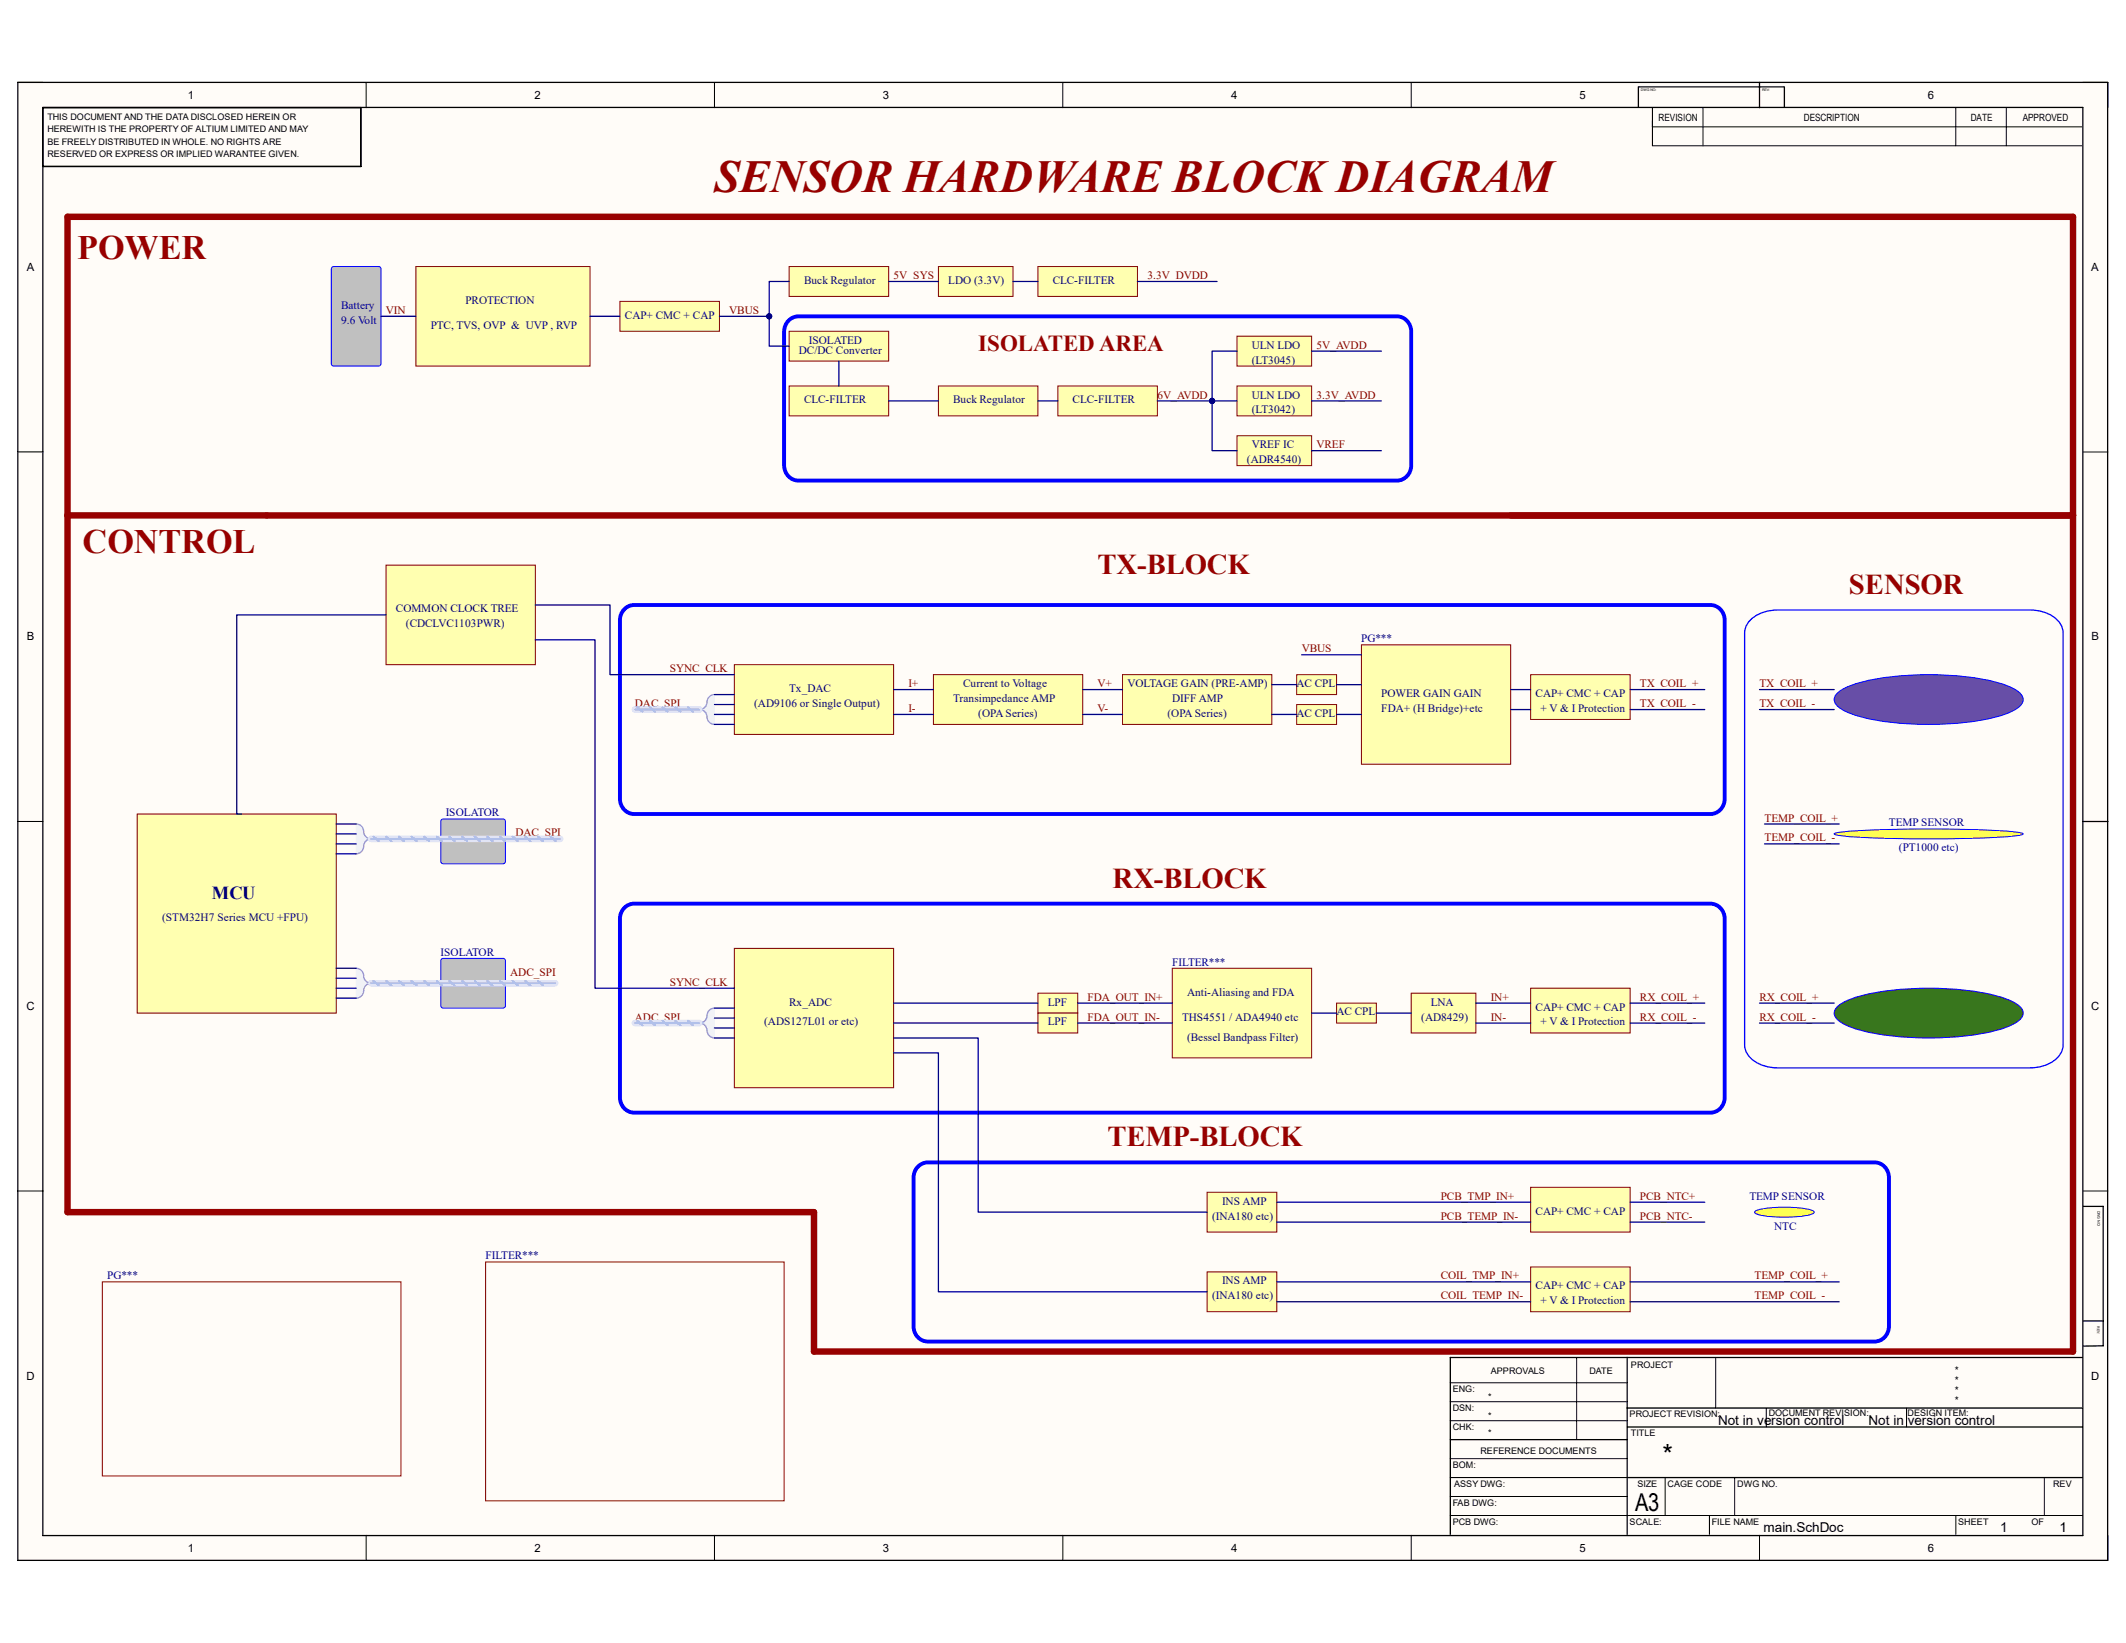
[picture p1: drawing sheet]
<svg xmlns="http://www.w3.org/2000/svg" width="279mm" height="216mm" viewBox="0 0 279 216" stroke-linecap="round" stroke-linejoin="round" font-family="sans-serif">
<g fill="#fffcf8">
<path d="M2.3 10.8h274.7v194.3h-274.7z" fill-rule="evenodd"/>
<path d="M5.7 14.1h268v187.7h-268z" fill-rule="evenodd"/>
</g>
<g fill="none" stroke="#000" stroke-width=".13">
<path d="M2.3 10.8h3.4M48.1 10.8v3.3M93.9 10.8v3.3M139.7 10.8v3.3M185.5 10.8v3.3M217.2 14.2v5h56.4M217.2 16.7h56.4M223.8 14.2v5M231.2 10.8v3.3M257 14.2v5M263.7 14.2v5M273.7 10.8h3.3v3.3"/>
<path d="M2.3 59.4h3.4M273.7 59.4h3.3M2.3 107.9h3.4M273.7 107.9h3.3M2.3 156.5h3.4M273.7 156.5h3.3M207.2 178.4v10.8M225.5 178.4v6.6M190.6 199.1h83.1M190.6 184.2h23.2M190.6 181.7h23.2M190.6 186.7h23.2"/>
<path d="M190.6 194.2h23.2M190.6 191.7h23.2M190.6 196.6h23.2M218.8 194.2v4.9M224.7 199.1v2.5M228 194.2v4.9M232.1 185v2.5M250.6 185v2.5M257 199.1v2.5M268.7 194.2v4.9M48.1 201.8v3.3M93.9 201.8v3.3"/>
<path d="M139.7 201.8v3.3M185.5 201.8v3.3M231.2 201.8v3.3M277 201.8v3.3"/>
</g>
<g fill="none" stroke="#000" stroke-width=".17">
<path d="M2.3 10.8h274.7v194.2h-274.7zM5.6 14.1h268.1v187.7h-268.1zM5.6 14.1v7.8h41.8v-7.8M231.2 10.8v3.3M234.5 11.4h-19.2v2.6M234.5 11.5v2.6M273.7 107.9h3.3M273.8 158.5h2.6v18.3l-2.7 .1M213.8 178.4v23.2M273.7 178.4h-83.1v23.2M273.8 173.6h2.6M190.6 189.2h23.2"/>
<path d="M213.8 185h59.9M213.8 187.5h59.9M213.8 194.2h59.9"/>
</g>
<path d="M43.6 35.2l.3-.2h5.8l.3 .2 .1 12.6-.2 .3h-6l-.3-.2z" fill-rule="evenodd" fill="#c0c0c0"/>
<path d="M43.6 35.2l.3-.2h5.8l.3 .2 .1 12.6-.2 .3h-6l-.3-.2z" fill="none" stroke="#00f" stroke-width=".13"/>
<path d="M103.7 35h13.1v4h-13.1z" fill-rule="evenodd" fill="#ffffb0"/>
<path d="M103.7 35h13.1v4h-13.1z" fill="none" stroke="#800000" stroke-width=".13"/>
<path d="M123.3 35h9.8v4h-9.8z" fill-rule="evenodd" fill="#ffffb0"/>
<path d="M123.3 35h9.8v4h-9.8z" fill="none" stroke="#800000" stroke-width=".13"/>
<path d="M136.4 35h13.1v4h-13.1z" fill-rule="evenodd" fill="#ffffb0"/>
<path d="M136.4 35h13.1v4h-13.1z" fill="none" stroke="#800000" stroke-width=".13"/>
<path d="M81.5 39.6h13.1v3.9h-13.1z" fill-rule="evenodd" fill="#ffffb0"/>
<path d="M81.5 39.6h13.1v3.9h-13.1z" fill="none" stroke="#800000" stroke-width=".13"/>
<path d="M54.7 35h22.8v13.1h-22.8z" fill-rule="evenodd" fill="#ffffb0"/>
<path d="M54.7 35h22.8v13.1h-22.8z" fill="none" stroke="#800000" stroke-width=".13"/>
<path d="M103.7 43.5h13.1v4h-13.1z" fill-rule="evenodd" fill="#ffffb0"/>
<path d="M103.7 43.5h13.1v4h-13.1z" fill="none" stroke="#800000" stroke-width=".13"/>
<path d="M123.3 50.7h13.1v3.9h-13.1z" fill-rule="evenodd" fill="#ffffb0"/>
<path d="M123.3 50.7h13.1v3.9h-13.1z" fill="none" stroke="#800000" stroke-width=".13"/>
<path d="M103.7 50.7h13.1v3.9h-13.1z" fill-rule="evenodd" fill="#ffffb0"/>
<path d="M103.7 50.7h13.1v3.9h-13.1z" fill="none" stroke="#800000" stroke-width=".13"/>
<path d="M139 50.7h13.1v3.9h-13.1z" fill-rule="evenodd" fill="#ffffb0"/>
<path d="M139 50.7h13.1v3.9h-13.1z" fill="none" stroke="#800000" stroke-width=".13"/>
<path d="M162.6 50.7h9.8v3.9h-9.8z" fill-rule="evenodd" fill="#ffffb0"/>
<path d="M162.6 50.7h9.8v3.9h-9.8z" fill="none" stroke="#800000" stroke-width=".13"/>
<path d="M162.6 57.3h9.8v3.9h-9.8z" fill-rule="evenodd" fill="#ffffb0"/>
<path d="M162.6 57.3h9.8v3.9h-9.8z" fill="none" stroke="#800000" stroke-width=".13"/>
<path d="M50.7 74.3h19.7v13h-19.7z" fill-rule="evenodd" fill="#ffffb0"/>
<path d="M50.7 74.3h19.7v13h-19.7z" fill="none" stroke="#800000" stroke-width=".13"/>
<path d="M18 107h26.2v26.1h-26.2z" fill-rule="evenodd" fill="#ffffb0"/>
<path d="M18 107h26.2v26.1h-26.2z" fill="none" stroke="#800000" stroke-width=".13"/>
<path d="M162.6 44.2h9.8v3.9h-9.8z" fill-rule="evenodd" fill="#ffffb0"/>
<path d="M162.6 44.2h9.8v3.9h-9.8z" fill="none" stroke="#800000" stroke-width=".13"/>
<path d="M96.5 87.3h20.9v9.2h-20.9z" fill-rule="evenodd" fill="#ffffb0"/>
<path d="M96.5 87.3h20.9v9.2h-20.9z" fill="none" stroke="#800000" stroke-width=".13"/>
<path d="M122.7 88.7h19.6v6.5h-19.6z" fill-rule="evenodd" fill="#ffffb0"/>
<path d="M122.7 88.7h19.6v6.5h-19.6z" fill="none" stroke="#800000" stroke-width=".13"/>
<path d="M46.8 108.3a1.01 1.01 0 0 1 1 1.2l.2 .4 .5 .3-.5 .4-.2 .4a1.01 1.01 0 0 1-1 1.2z" fill-rule="evenodd" fill="#edf2fb"/>
<path d="M46.8 108.3a1.01 1.01 0 0 1 1 1.2l.2 .4 .5 .3-.5 .4-.2 .4a1.01 1.01 0 0 1-1 1.2z" fill="none" stroke="#edf2fb" stroke-width=".13"/>
<path d="M46.8 108.3a.98 .98 0 0 1 1 1 .98 .98 0 0 0 1 .9 .98 .98 0 0 0-1 1 .98 .98 0 0 1-1 1" fill="none" stroke="#8f9ec9" stroke-width=".17"/>
<path d="M93.4 91.4l.5-.1v3.9a1.01 1.01 0 0 1-1-1.2l-.2-.4-.5-.4 .5-.3 .2-.4 .1-.7z" fill-rule="evenodd" fill="#edf2fb"/>
<path d="M93.4 91.4l.5-.1v3.9a1.01 1.01 0 0 1-1-1.2l-.2-.4-.5-.4 .5-.3 .2-.4 .1-.7z" fill="none" stroke="#edf2fb" stroke-width=".13"/>
<path d="M93.9 91.3a.98 .98 0 0 0-1 .9 .98 .98 0 0 1-1 1 .98 .98 0 0 1 1 1 .98 .98 0 0 0 1 1" fill="none" stroke="#8f9ec9" stroke-width=".17"/>
<path d="M46.8 127.2a1.01 1.01 0 0 1 1 1.3l.2 .4 .5 .3-.5 .3-.2 .4a1.01 1.01 0 0 1-1 1.3z" fill-rule="evenodd" fill="#edf2fb"/>
<path d="M46.8 127.2a1.01 1.01 0 0 1 1 1.3l.2 .4 .5 .3-.5 .3-.2 .4a1.01 1.01 0 0 1-1 1.3z" fill="none" stroke="#edf2fb" stroke-width=".13"/>
<path d="M46.8 127.2a.98 .98 0 0 1 1 1 .98 .98 0 0 0 1 1 .98 .98 0 0 0-1 1 .98 .98 0 0 1-1 1" fill="none" stroke="#8f9ec9" stroke-width=".17"/>
<path d="M241.5 91.1a11.9 11.9 0 0 1 5.7-2 41.6 41.6 0 0 1 15.1 .5 7.7 7.7 0 0 1 3.2 1.5 1.08 1.08 0 0 1 0 1.7 11.8 11.8 0 0 1-5.8 2 41.6 41.6 0 0 1-15-.6 7.7 7.7 0 0 1-3.2-1.4 1.08 1.08 0 0 1 0-1.7z" fill-rule="evenodd" fill="#674ea7"/>
<path d="M241.5 91.1a11.9 11.9 0 0 1 5.7-2 41.6 41.6 0 0 1 15.1 .5 7.7 7.7 0 0 1 3.2 1.5 1.08 1.08 0 0 1 0 1.7 11.8 11.8 0 0 1-5.8 2 41.6 41.6 0 0 1-15-.6 7.7 7.7 0 0 1-3.2-1.4 1.08 1.08 0 0 1 0-1.7z" fill="none" stroke="#00f" stroke-width=".13"/>
<path d="M241.5 132.3a11.9 11.9 0 0 1 5.7-2 41.6 41.6 0 0 1 15.1 .5 7.7 7.7 0 0 1 3.2 1.5 1.08 1.08 0 0 1 0 1.7 11.8 11.8 0 0 1-5.8 2 41.6 41.6 0 0 1-15-.6 7.7 7.7 0 0 1-3.2-1.4 1.08 1.08 0 0 1 0-1.7z" fill-rule="evenodd" fill="#38761d"/>
<path d="M241.5 132.3a11.9 11.9 0 0 1 5.7-2 41.6 41.6 0 0 1 15.1 .5 7.7 7.7 0 0 1 3.2 1.5 1.08 1.08 0 0 1 0 1.7 11.8 11.8 0 0 1-5.8 2 41.6 41.6 0 0 1-15-.6 7.7 7.7 0 0 1-3.2-1.4 1.08 1.08 0 0 1 0-1.7z" fill="none" stroke="#00f" stroke-width=".13"/>
<path d="M241 109.6a4.4 4.4 0 0 1 2-.4 177.7 177.7 0 0 1 21.7 .1l1.2 .3a4.3 4.3 0 0 1-2 .3 176 176 0 0 1-21.7 0z" fill-rule="evenodd" fill="#ff0"/>
<path d="M241 109.6a4.4 4.4 0 0 1 2-.4 177.7 177.7 0 0 1 21.7 .1l1.2 .3a4.3 4.3 0 0 1-2 .3 176 176 0 0 1-21.7 0z" fill="none" stroke="#00f" stroke-width=".13"/>
<path d="M8.9 67.7v-39.2h263.5v39.2h-237.4" fill="none" stroke="#980000" stroke-width=".85"/>
<path d="M103.6 42.2l.8-.6h.5h78.7a1.95 1.95 0 0 1 1.9 2v17.5a1.95 1.95 0 0 1-1.9 2.1h-78.7a1.95 1.95 0 0 1-1.9-2.1v-17.5l.1-.6z" fill="none" stroke="#00f" stroke-width=".51"/>
<path d="M147.5 88.7h19.6v6.5h-19.6z" fill-rule="evenodd" fill="#ffffb0"/>
<path d="M147.5 88.7h19.6v6.5h-19.6z" fill="none" stroke="#800000" stroke-width=".13"/>
<path d="M170.4 88.7h5.3v2.6h-5.3z" fill-rule="evenodd" fill="#ffffb0"/>
<path d="M170.4 88.7h5.3v2.6h-5.3z" fill="none" stroke="#800000" stroke-width=".13"/>
<path d="M170.4 92.6h5.3v2.6h-5.3z" fill-rule="evenodd" fill="#ffffb0"/>
<path d="M170.4 92.6h5.3v2.6h-5.3z" fill="none" stroke="#800000" stroke-width=".13"/>
<path d="M178.9 84.7h19.6v15.7h-19.6z" fill-rule="evenodd" fill="#ffffb0"/>
<path d="M178.9 84.7h19.6v15.7h-19.6zM13.5 168.4h39.2v25.6h-39.2z" fill="none" stroke="#800000" stroke-width=".13"/>
<path d="M201.2 88.7h13v5.8h-13z" fill-rule="evenodd" fill="#ffffb0"/>
<path d="M201.2 88.7h13v5.8h-13z" fill="none" stroke="#800000" stroke-width=".13"/>
<path d="M96.5 124.6h20.9v18.3h-20.9z" fill-rule="evenodd" fill="#ffffb0"/>
<path d="M96.5 124.6h20.9v18.3h-20.9z" fill="none" stroke="#800000" stroke-width=".13"/>
<path d="M93.4 132.6l.5-.1v3.9a1.01 1.01 0 0 1-1-1.2l-.2-.4-.5-.4 .5-.3 .2-.4 .1-.7z" fill-rule="evenodd" fill="#edf2fb"/>
<path d="M93.4 132.6l.5-.1v3.9a1.01 1.01 0 0 1-1-1.2l-.2-.4-.5-.4 .5-.3 .2-.4 .1-.7z" fill="none" stroke="#edf2fb" stroke-width=".13"/>
<path d="M93.9 132.5a.98 .98 0 0 0-1 1 .98 .98 0 0 1-1 .9 .98 .98 0 0 1 1 1 .98 .98 0 0 0 1 1" fill="none" stroke="#8f9ec9" stroke-width=".17"/>
<path d="M201.2 129.9h13v5.8h-13z" fill-rule="evenodd" fill="#ffffb0"/>
<path d="M201.2 129.9h13v5.8h-13z" fill="none" stroke="#800000" stroke-width=".13"/>
<path d="M185.5 130.5h8.5v5.2h-8.5z" fill-rule="evenodd" fill="#ffffb0"/>
<path d="M185.5 130.5h8.5v5.2h-8.5z" fill="none" stroke="#800000" stroke-width=".13"/>
<path d="M154.1 127.2h18.3v11.8h-18.3z" fill-rule="evenodd" fill="#ffffb0"/>
<path d="M154.1 127.2h18.3v11.8h-18.3zM63.8 165.8h39.2v31.4h-39.2z" fill="none" stroke="#800000" stroke-width=".13"/>
<path d="M175.7 131.8h5.2v2.6h-5.2z" fill-rule="evenodd" fill="#ffffb0"/>
<path d="M175.7 131.8h5.2v2.6h-5.2z" fill="none" stroke="#800000" stroke-width=".13"/>
<path d="M136.4 130.5h5.2v2.6h-5.2z" fill-rule="evenodd" fill="#ffffb0"/>
<path d="M136.4 130.5h5.2v2.6h-5.2z" fill="none" stroke="#800000" stroke-width=".13"/>
<path d="M136.4 133.1h5.2v2.6h-5.2z" fill-rule="evenodd" fill="#ffffb0"/>
<path d="M136.4 133.1h5.2v2.6h-5.2z" fill="none" stroke="#800000" stroke-width=".13"/>
<path d="M201.2 166.5h13v5.9h-13z" fill-rule="evenodd" fill="#ffffb0"/>
<path d="M201.2 166.5h13v5.9h-13z" fill="none" stroke="#800000" stroke-width=".13"/>
<path d="M158.6 167.1h9.2v5.3h-9.2z" fill-rule="evenodd" fill="#ffffb0"/>
<path d="M158.6 167.1h9.2v5.3h-9.2z" fill="none" stroke="#800000" stroke-width=".13"/>
<path d="M82 80.1l.8-.5 .5-.1h141.5a1.95 1.95 0 0 1 1.9 2v23.5a1.95 1.95 0 0 1-1.9 2h-141.5a1.94 1.94 0 0 1-1.8-2v-23.5v-.5zM82 119.3l.8-.5 .5-.1h141.5a1.95 1.95 0 0 1 1.9 2.1v23.4a1.95 1.95 0 0 1-1.9 2h-141.5a1.94 1.94 0 0 1-1.8-2v-23.4v-.6zM120.6 153.3l.8-.5 .5-.1h124.5a1.94 1.94 0 0 1 1.8 2.1v19.5a1.94 1.94 0 0 1-1.8 2h-124.5a1.94 1.94 0 0 1-1.8-2v-19.5v-.6z" fill="none" stroke="#00f" stroke-width=".51"/>
<path d="M58 107.8l.3-.2 8 .1 .1 .2v5.4l-.3 .2h-8l-.2-.3z" fill-rule="evenodd" fill="#c0c0c0"/>
<path d="M58 107.8l.3-.2 8 .1 .1 .2v5.4l-.3 .2h-8l-.2-.3z" fill="none" stroke="#00f" stroke-width=".13"/>
<path d="M58.1 126h8.2l.1 .3v6l-.3 .2-8-.1-.2-.3v-5.8z" fill-rule="evenodd" fill="#c0c0c0"/>
<path d="M58.1 126h8.2l.1 .3v6l-.3 .2-8-.1-.2-.3v-5.8z" fill="none" stroke="#00f" stroke-width=".13"/>
<path d="M116.8 37h6.5M133.1 37h3.3M149.5 37h10.5M50.1 41.6h4.6M77.5 41.6h4M101.1 41.6v3.9h2.6" fill="none" stroke="#000080" stroke-width=".17"/>
<circle cx="101.1" cy="41.6" r=".33" fill="#000080"/>
<circle cx="101.1" cy="41.6" r=".33" fill="none" stroke="#000080" stroke-width=".13"/>
<path d="M103.7 37h-2.6v4.6h-6.5M110.2 47.5v3.2M116.8 52.7h6.5" fill="none" stroke="#000080" stroke-width=".17"/>
<circle cx="101.1" cy="41.6" r=".33" fill="#000080"/>
<circle cx="101.1" cy="41.6" r=".33" fill="none" stroke="#000080" stroke-width=".13"/>
<path d="M136.4 52.7h2.6M152.1 52.7h10.5" fill="none" stroke="#000080" stroke-width=".17"/>
<circle cx="159.3" cy="52.7" r=".33" fill="#000080"/>
<circle cx="159.3" cy="52.7" r=".33" fill="none" stroke="#000080" stroke-width=".13"/>
<path d="M159.3 52.7v6.5h3.3" fill="none" stroke="#000080" stroke-width=".17"/>
<circle cx="159.3" cy="52.7" r=".33" fill="#000080"/>
<circle cx="159.3" cy="52.7" r=".33" fill="none" stroke="#000080" stroke-width=".13"/>
<path d="M162.6 46.1h-3.3v6.6M172.4 59.2h9.1M172.4 52.7h9.1M172.4 46.1h9.1" fill="none" stroke="#000080" stroke-width=".17"/>
<circle cx="159.3" cy="52.7" r=".33" fill="#000080"/>
<circle cx="159.3" cy="52.7" r=".33" fill="none" stroke="#000080" stroke-width=".13"/>
<g fill="none" stroke="#000080" stroke-width=".17">
<path d="M50.7 80.8h-19.6v26.2h.7M93.9 91.3h2.6M93.9 92.6h2.6M93.9 93.9h2.6M93.9 95.2h2.6M117.4 90.6h5.3M117.4 93.9h5.3M142.3 90.6h5.2M142.3 93.9h5.2M167.1 93.9h3.3M167.1 90h3.3M171.1 86h7.8"/>
<path d="M175.7 93.9h3.2M175.7 90h3.2M198.5 90.6h2.7M198.5 93.2h2.7M214.2 90.6h9.8M214.2 93.2h9.8M231.2 90.6h9.8M231.2 93.2h9.8M44.2 108.3h2.6M44.2 109.6h2.6M44.2 110.9h2.6M44.2 112.2h2.6"/>
<path d="M231.9 110.9h9.8M231.9 108.3h9.8M44.2 127.2h2.6M44.2 128.5h2.6M44.2 129.9h2.6M44.2 131.2h2.6M93.9 132.5h2.6M93.9 133.8h2.6M93.9 135.1h2.6M93.9 136.4h2.6M117.4 131.8h19M117.4 134.4h19"/>
<path d="M141.6 131.8h12.5M141.6 134.4h12.5M172.4 133.1h3.3M180.9 133.1h4.6M194 131.8h7.2M194 134.4h7.2M214.2 131.8h9.8M214.2 134.4h9.8M231.2 131.8h9.8M231.2 134.4h9.8M167.8 168.4h33.4M167.8 171.1h33.4"/>
</g>
<path d="M83.4 93.2h8.5M48.8 110.2h24.8M48.8 129.2h24.2M83.4 134.4h8.5" fill="none" stroke="#cbdaff" stroke-width=".85"/>
<g fill="none" stroke="#adbce7" stroke-width=".25">
<path d="M83.8 92.9l.6 .6M85.4 92.9l.7 .6M87.1 92.9l.7 .6M88.7 92.9l.7 .6M90.4 92.9l.7 .6M49.1 109.9l.7 .6M50.8 109.9l.6 .6M52.4 109.9l.7 .6M54.1 109.9l.6 .6M55.7 109.9l.7 .6M57.4 109.9l.7 .6M59.1 109.9l.6 .6"/>
<path d="M60.7 109.9l.7 .6M62.4 109.9l.7 .6M64.1 109.9l.6 .6M65.7 109.9l.7 .6M67.4 109.9l.6 .6M69 109.9l.7 .6M70.7 109.9l.7 .6M72.4 109.9l.6 .6M49.1 128.9l.7 .6M50.8 128.9l.6 .6M52.4 128.9l.7 .6M54.1 128.9l.6 .6"/>
<path d="M55.7 128.9l.7 .6M57.4 128.9l.7 .6M59.1 128.9l.6 .6M60.7 128.9l.7 .6M62.4 128.9l.7 .6M64.1 128.9l.6 .6M65.7 128.9l.7 .6M67.4 128.9l.6 .6M69 128.9l.7 .6M70.7 128.9l.7 .6M83.8 134.1l.6 .6M85.4 134.1l.7 .6"/>
<path d="M87.1 134.1l.7 .6M88.7 134.1l.7 .6M90.4 134.1l.7 .6"/>
</g>
<path d="M83.4 93.2h8.5M48.8 110.2h24.8M48.8 129.2h24.2M83.4 134.4h8.5" fill="none" stroke="#adbce7" stroke-width=".17"/>
<path d="M230 81.5a5 5 0 0 1 3.6-1.3h33.2a4.7 4.7 0 0 1 4 1.8l.2 .6 .1 .6v54.1a3.2 3.2 0 0 1-2.6 2.8l-1.7 .2h-33.2a4.7 4.7 0 0 1-4-1.8l-.2-.6-.1-.6v-54.1l.1-.6 .2-.6z" fill="none" stroke="#00f" stroke-width=".17"/>
<path d="M201.2 156h13v5.9h-13z" fill-rule="evenodd" fill="#ffffb0"/>
<path d="M201.2 156h13v5.9h-13z" fill="none" stroke="#800000" stroke-width=".13"/>
<path d="M158.6 156.7h9.2v5.2h-9.2z" fill-rule="evenodd" fill="#ffffb0"/>
<path d="M158.6 156.7h9.2v5.2h-9.2z" fill="none" stroke="#800000" stroke-width=".13"/>
<path d="M70.4 79.5h9.8v9.2h16.3M70.4 84.1h7.8v45.8h18.3M117.4 136.4h11.2v22.9h30M117.4 138.4h5.9v31.4h35.3M167.8 158h33.4M214.2 158h9.8M167.8 160.6h33.4M214.2 160.6h9.8" fill="none" stroke="#000080" stroke-width=".17"/>
<path d="M230.7 159.1a14.1 14.1 0 0 1 6.3-.3 1.92 1.92 0 0 1 1.4 .5 1.92 1.92 0 0 1-1.4 .5 17.6 17.6 0 0 1-6-.2l-.4-.3z" fill-rule="evenodd" fill="#ff0"/>
<path d="M230.7 159.1a14.1 14.1 0 0 1 6.3-.3 1.92 1.92 0 0 1 1.4 .5 1.92 1.92 0 0 1-1.4 .5 17.6 17.6 0 0 1-6-.2l-.4-.3z" fill="none" stroke="#00f" stroke-width=".13"/>
<path d="M214.2 168.4h27.5M214.2 171.1h27.5" fill="none" stroke="#000080" stroke-width=".17"/>
<path d="M35 67.7h-26.1v91.6h98.1v18.3h165.4v-109.9h-73.9" fill="none" stroke="#980000" stroke-width=".85"/>
<text font-size="6" fill="#980000" x="93.9" y="25.2">SENSOR HARDWARE BLOCK DIAGRAM</text>
<g font-size="4.5" fill="#980000">
<text x="10.2" y="34">POWER</text>
<text x="10.8" y="72.6">CONTROL</text>
</g>
<g font-size="3.8" fill="#980000">
<text x="144.2" y="75.4">TX-BLOCK</text>
<text x="243" y="78">SENSOR</text>
<text x="146.2" y="116.6">RX-BLOCK</text>
<text x="145.5" y="150.6">TEMP-BLOCK</text>
</g>
<text font-size="3.6" x="218.5" y="192.4">*</text>
<text font-size="3.2" x="214.9" y="198.5">A3</text>
<text font-size="3" fill="#980000" x="128.6" y="46.1">ISOLATED AREA</text>
<text font-size="2.4" fill="#000080" x="27.9" y="118.2">MCU</text>
<g font-size="1.8">
<text x="225.8" y="187.3">Not in version control</text>
<text x="245.6" y="187.3">Not in version control</text>
<text x="231.8" y="201.3">main.SchDoc</text>
<text x="262.9" y="201.3">1</text>
<text x="270.7" y="201.3">1</text>
</g>
<g font-size="1.5">
<text x="24.7" y="13">1</text>
<text x="70.2" y="13">2</text>
<text x="116" y="13">3</text>
<text x="161.8" y="13">4</text>
<text x="207.6" y="13">5</text>
<text x="253.4" y="13">6</text>
<text x="3.5" y="35.6">A</text>
<text x="274.8" y="35.6">A</text>
<text x="3.5" y="84.2">B</text>
<text x="274.9" y="84.2">B</text>
<text x="3.5" y="132.8">C</text>
<text x="274.8" y="132.8">C</text>
<text x="3.5" y="181.3">D</text>
<text x="274.8" y="181.3">D</text>
<text x="24.7" y="203.9">1</text>
<text x="70.2" y="203.9">2</text>
<text x="116" y="203.9">3</text>
<text x="161.8" y="203.9">4</text>
<text x="207.6" y="203.9">5</text>
<text x="253.4" y="203.9">6</text>
</g>
<g font-size="1.5" fill="#000080">
<text x="44.8" y="40.6">Battery</text>
<text x="61.2" y="39.9">PROTECTION</text>
<text x="82.1" y="41.9">CAP+ CMC + CAP</text>
<text x="105.7" y="37.3">Buck Regulator</text>
<text x="124.6" y="37.3">LDO (3.3V)</text>
<text x="138.3" y="37.3">CLC-FILTER</text>
<text x="44.8" y="42.5">9.6 Volt</text>
<text x="56.6" y="43.2">PTC, TVS, OVP &amp; UVP , RVP</text>
<text x="105" y="46.5">DC/DC Converter</text>
<text x="106.3" y="45.2">ISOLATED</text>
<text x="164.5" y="45.8">ULN LDO</text>
<text x="164.5" y="47.8">(LT3045)</text>
<text x="105.7" y="53">CLC-FILTER</text>
<text x="125.3" y="53">Buck Regulator</text>
<text x="141" y="53">CLC-FILTER</text>
<text x="164.5" y="52.4">ULN LDO</text>
<text x="164.5" y="54.3">(LT3042)</text>
<text x="164.5" y="58.9">VREF IC</text>
<text x="163.9" y="60.9">(ADR4540)</text>
<text x="52" y="80.5">COMMON CLOCK TREE</text>
<text x="53.3" y="82.4">(CDCLVC1103PWR)</text>
<text x="178.9" y="84.4">PG***</text>
<text x="99.1" y="92.9">(AD9106 or Single Output)</text>
<text x="103.7" y="90.9">Tx_DAC</text>
<text x="125.3" y="92.2">Transimpedance AMP</text>
<text x="126.6" y="90.3">Current to Voltage</text>
<text x="128.6" y="94.2">(OPA Series)</text>
<text x="148.2" y="90.3">VOLTAGE GAIN (PRE-AMP)</text>
<text x="153.4" y="94.2">(OPA Series)</text>
<text x="154.1" y="92.2">DIFF AMP</text>
<text x="170.4" y="90.3">AC CPL</text>
<text x="170.4" y="94.2">AC CPL</text>
<text x="181.5" y="91.6">POWER GAIN GAIN</text>
<text x="181.5" y="93.6">FDA+ (H Bridge)+etc</text>
<text x="201.8" y="91.6">CAP+ CMC + CAP</text>
<text x="202.4" y="93.6">+ V &amp; I Protection</text>
<text x="58.6" y="107.3">ISOLATOR</text>
<text x="248.2" y="108.6">TEMP SENSOR</text>
<text x="249.6" y="111.9">(PT1000 etc)</text>
<text x="21.3" y="121">(STM32H7 Series MCU +FPU)</text>
<text x="57.9" y="125.6">ISOLATOR</text>
<text x="154.1" y="126.9">FILTER***</text>
<text x="156" y="130.9">Anti-Aliasing and FDA</text>
<text x="100.4" y="134.7">(ADS127L01 or etc)</text>
<text x="103.7" y="132.2">Rx_ADC</text>
<text x="137.7" y="132.2">LPF</text>
<text x="137.7" y="134.7">LPF</text>
<text x="155.4" y="134.1">THS4551 / ADA4940 etc</text>
<text x="156" y="136.7">(Bessel Bandpass Filter)</text>
<text x="175.6" y="133.4">AC CPL</text>
<text x="186.8" y="134.1">(AD8429)</text>
<text x="188" y="132.2">LNA</text>
<text x="201.8" y="132.8">CAP+ CMC + CAP</text>
<text x="202.4" y="134.7">+ V &amp; I Protection</text>
<text x="159.3" y="160.3">(INA180 etc)</text>
<text x="160.6" y="158.3">INS AMP</text>
<text x="201.8" y="159.6">CAP+ CMC + CAP</text>
<text x="229.9" y="157.6">TEMP SENSOR</text>
<text x="233.2" y="161.6">NTC</text>
<text x="63.8" y="165.5">FILTER***</text>
<text x="14.1" y="168.1">PG***</text>
<text x="159.3" y="170.7">(INA180 etc)</text>
<text x="160.6" y="168.8">INS AMP</text>
<text x="201.8" y="169.4">CAP+ CMC + CAP</text>
<text x="202.4" y="171.4">+ V &amp; I Protection</text>
</g>
<g font-size="1.5" fill="#800000">
<text x="50.7" y="41.2">VIN</text>
<text x="95.8" y="41.2">VBUS</text>
<text x="117.4" y="36.7">5V_SYS</text>
<text x="150.8" y="36.7">3.3V_DVDD</text>
<text x="173" y="45.8">5V_AVDD</text>
<text x="152.1" y="52.4">6V_AVDD</text>
<text x="173" y="52.4">3.3V_AVDD</text>
<text x="173" y="58.9">VREF</text>
<text x="88" y="88.3">SYNC_CLK</text>
<text x="171.1" y="85.7">VBUS</text>
<text x="83.4" y="92.9">DAC_SPI</text>
<text x="119.4" y="90.3">I+</text>
<text x="119.4" y="93.6">I-</text>
<text x="144.2" y="90.3">V+</text>
<text x="144.2" y="93.6">V-</text>
<text x="215.5" y="90.3">TX_COIL_+</text>
<text x="215.5" y="92.9">TX_COIL_-</text>
<text x="231.2" y="90.3">TX_COIL_+</text>
<text x="231.2" y="92.9">TX_COIL_-</text>
<text x="231.9" y="107.9">TEMP_COIL_+</text>
<text x="67.7" y="109.9">DAC_SPI</text>
<text x="231.9" y="110.6">TEMP_COIL_-</text>
<text x="67.1" y="128.2">ADC_SPI</text>
<text x="88" y="129.5">SYNC_CLK</text>
<text x="142.9" y="131.5">FDA_OUT_IN+</text>
<text x="195.9" y="131.5">IN+</text>
<text x="215.5" y="131.5">RX_COIL_+</text>
<text x="231.2" y="131.5">RX_COIL_+</text>
<text x="83.4" y="134.1">ADC_SPI</text>
<text x="142.9" y="134.1">FDA_OUT_IN-</text>
<text x="195.9" y="134.1">IN-</text>
<text x="215.5" y="134.1">RX_COIL_-</text>
<text x="231.2" y="134.1">RX_COIL_-</text>
<text x="189.4" y="157.6">PCB_TMP_IN+</text>
<text x="189.4" y="160.3">PCB_TEMP_IN-</text>
<text x="215.5" y="157.6">PCB_NTC+</text>
<text x="215.5" y="160.3">PCB_NTC-</text>
<text x="189.4" y="168.1">COIL_TMP_IN+</text>
<text x="189.4" y="170.7">COIL_TEMP_IN-</text>
<text x="230.6" y="168.1">TEMP_COIL_+</text>
<text x="230.6" y="170.7">TEMP_COIL_-</text>
</g>
<g font-size="1.4">
<text x="256.9" y="183.2">*</text>
<text x="256.9" y="184.5">*</text>
<text x="256.9" y="180.6">*</text>
<text x="256.9" y="181.9">*</text>
</g>
<g font-size="1.3">
<text x="218" y="15.9">REVISION</text>
<text x="237.1" y="15.9">DESCRIPTION</text>
<text x="259" y="15.9">DATE</text>
<text x="265.8" y="15.9">APPROVED</text>
</g>
<g font-size="1.2">
<text x="6.2" y="15.8">THIS DOCUMENT AND THE DATA DISCLOSED HEREIN OR</text>
<text x="6.2" y="17.4">HEREWITH IS THE PROPERTY OF ALTIUM LIMITED AND MAY</text>
<text x="6.2" y="19">BE FREELY DISTRIBUTED IN WHOLE. NO RIGHTS ARE</text>
<text x="6.2" y="20.6">RESERVED OR EXPRESS OR IMPLIED WARANTEE GIVEN.</text>
<text x="214.3" y="179.8">PROJECT</text>
<text x="190.9" y="182.9">ENG:</text>
<text x="190.9" y="185.4">DSN:</text>
<text x="195.6" y="183.9">*</text>
<text x="195.9" y="180.6">APPROVALS</text>
<text x="208.9" y="180.6">DATE</text>
<text x="190.9" y="187.9">CHK:</text>
<text x="194.6" y="191.1">REFERENCE DOCUMENTS</text>
<text x="195.6" y="186.4">*</text>
<text x="195.6" y="188.8">*</text>
<text x="214.2" y="186.3">PROJECT REVISION:</text>
<text x="214.3" y="188.8">TITLE</text>
<text x="232.5" y="186.1">DOCUMENT REVISION:</text>
<text x="250.7" y="186.1">DESIGN ITEM:</text>
<text x="190.9" y="192.9">BOM:</text>
<text x="190.9" y="197.9">FAB DWG:</text>
<text x="191.1" y="195.4">ASSY DWG:</text>
<text x="215.2" y="195.4">SIZE</text>
<text x="219.2" y="195.4">CAGE CODE</text>
<text x="228.3" y="195.4">DWG NO.</text>
<text x="269.8" y="195.4">REV</text>
<text x="190.9" y="200.4">PCB DWG:</text>
<text x="214.2" y="200.4">SCALE:</text>
<text x="225" y="200.4">FILE NAME</text>
<text x="257.3" y="200.4">SHEET</text>
<text x="267" y="200.4">OF</text>
</g>
<g font-size=".5">
<text x="215.6" y="12">DWG NO:</text>
<text x="231.6" y="12">REV:</text>
<text x="275.7" y="159.1" transform="rotate(90 275.7 159.1)">DWG NO:</text>
<text x="275.6" y="174.2" transform="rotate(90 275.6 174.2)">REV:</text>
</g>
</svg>
